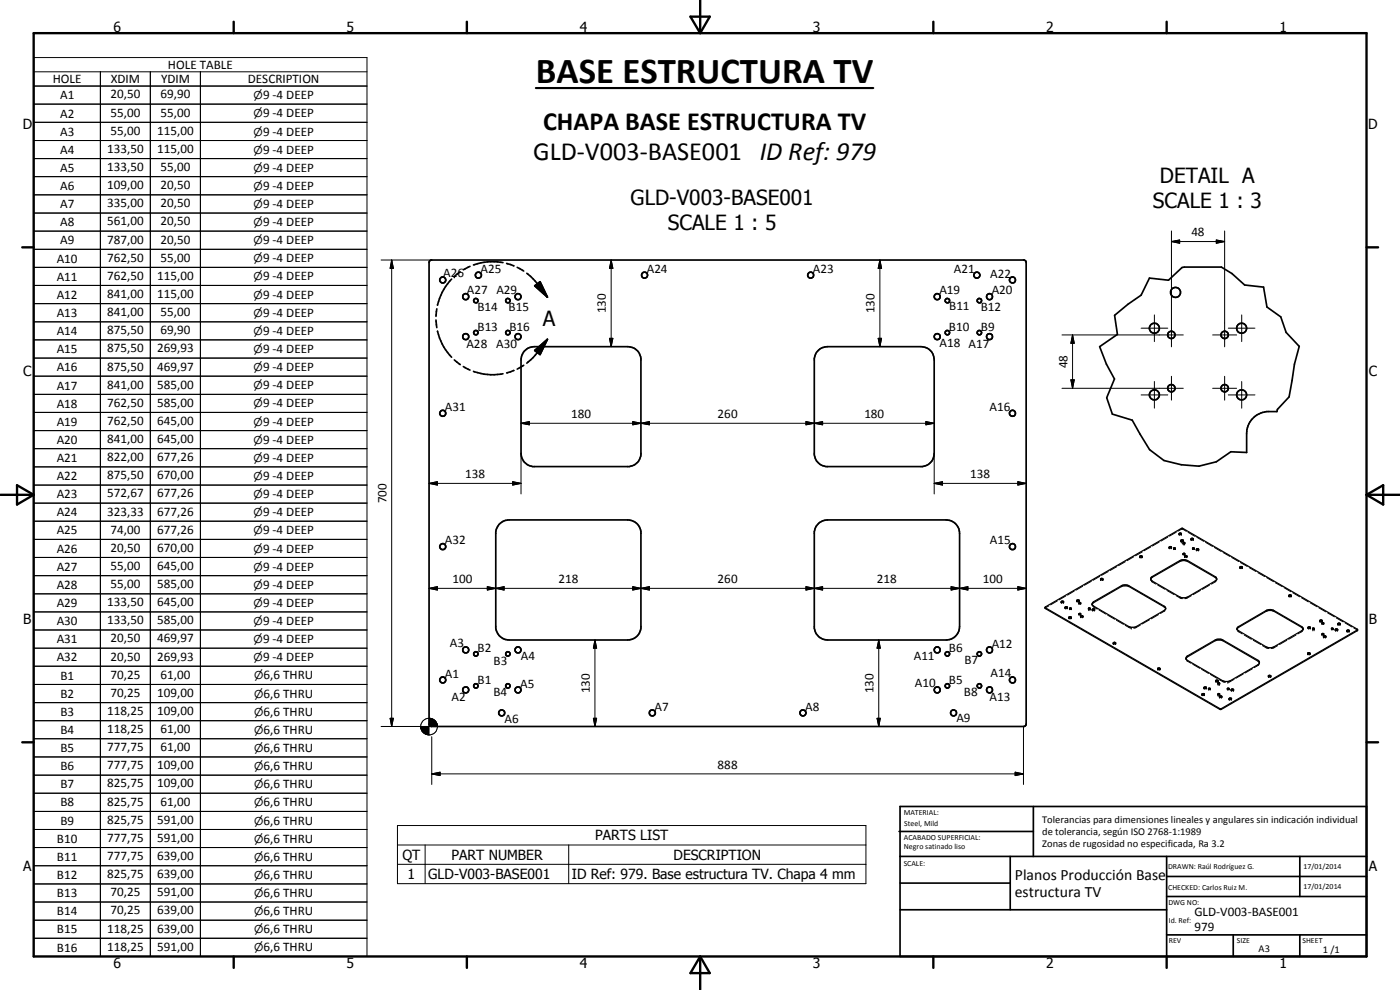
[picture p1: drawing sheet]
<svg xmlns="http://www.w3.org/2000/svg" width="420mm" height="297mm" viewBox="0 0 420 297" stroke-linecap="round" stroke-linejoin="round" font-family="sans-serif">
<g fill="none" stroke="#000" stroke-width=".51">
<path d="M129 78.2l.4-.2h178l.4 .2 .2 .6v138.4l-.2 .6-.4 .2h-178l-.4-.2-.2-.6v-138.4zM141 79.9l-1.9 1M150.9 78.8a17 17 0 0 0-8.8 .7M152 79l2.2 .8M154.2 79.8h.1M130.8 96l.3 2.3M131.1 92.7l-.3 2.2M131.3 99.4a16.6 16.6 0 0 0 4.2 7.8M135.5 83.7a16.6 16.6 0 0 0-4.2 7.9M138.1 81.6l-1.8 1.4M155.2 80.2l2 1.1M158.1 82l2.5 2.4 3.7 4.8"/>
<path d="M160.5 85.8l1.6-1.3 2.2 4.7zM345 83.4l5.7 .7 4-3.8 .7-.2h11.2l3.1 2 3.8 3.4 5.7 .6 1 6 4.2 3 1.6 4.6 3.9 4.2-1.4 5.4-1.6 9.8-3.5 3.8-.2 .6a9.6 9.6 0 0 0-5.9 1 6.6 6.6 0 0 0-3.2 5.7v5.6l-4.7-.2-4.4 3-5.2 1.3-5.3-.5-5.2-1.2-4.3-3.3-5.2-8.8-6-1.9-1.7-4.9 2.4-5.6-2.4-4.4-2.1-5.3 5.4-3.7-.9-5.7 4-3.3 4-2.7zM136.3 108l1.8 1.4M139.1 110l1.9 1M142.1 111.4a17 17 0 0 0 8.8 .7M154.2 111.2h.1M154.2 111.2l-2.2 .7M157.2 109.6l-2 1.1M157.4 105.3l1.1-.9 1.8-.4h28.1a4 4 0 0 1 4 3.5v29a4 4 0 0 1-3.5 3.5h-29a4 4 0 0 1-3.5-4v-28l.2-1.4zM160.5 105.2l3.8-3.4-2.2 4.6zM164.3 101.8a34.6 34.6 0 0 1-5.1 6.2l-1.1 1M245.4 105.3l1.1-.9 1.9-.4h28a4 4 0 0 1 4 4v28a3.9 3.9 0 0 1-3.6 4h-28.9a4.1 4.1 0 0 1-3.5-3.5v-29l.4-1.3z"/>
<path d="M149.8 157.4l1.5-1.1 1.5-.3h35.6a4 4 0 0 1 4 3.5v29a4 4 0 0 1-4 3.5h-35.6a4.1 4.1 0 0 1-4-3.5v-29l.2-.9zM245.7 157l1.3-.7 1.4-.3h35.6a4 4 0 0 1 4 4v28a4 4 0 0 1-4 4h-35.6a4 4 0 0 1-4-3.5v-29l.4-1.3zM269.8 249.5h40.3M270.1 242h140v45h-140zM270.1 257h140M303.2 257v16M310.1 242v15M350.1 257v30M390.1 257v12M270.1 265h33.1M270.1 273h80M350.1 269h60"/>
<path d="M350.1 263h60M350.1 280.5h60M370.1 280.5v6.5M390.1 280.5v6.5"/>
<circle cx="132.9" cy="84" r=".9"/>
<circle cx="139.8" cy="89" r=".91"/>
<circle cx="142.8" cy="90.2" r=".65"/>
<circle cx="142.8" cy="99.8" r=".65"/>
<circle cx="143.6" cy="82.6" r=".9"/>
<circle cx="152.4" cy="99.8" r=".67"/>
<circle cx="152.4" cy="90.2" r=".65"/>
<circle cx="155.5" cy="89" r=".91"/>
<circle cx="193.4" cy="82.6" r=".9"/>
<circle cx="243.3" cy="82.5" r=".89"/>
<circle cx="281.3" cy="89" r=".91"/>
<circle cx="284.3" cy="99.8" r=".65"/>
<circle cx="284.3" cy="90.2" r=".65"/>
<circle cx="293.2" cy="82.6" r=".9"/>
<circle cx="293.9" cy="99.8" r=".67"/>
<circle cx="293.9" cy="90.2" r=".67"/>
<circle cx="297" cy="89" r=".89"/>
<circle cx="303.9" cy="84" r=".9"/>
<circle cx="346.4" cy="98.5" r="1.51"/>
<circle cx="352.8" cy="87.7" r="1.51"/>
<circle cx="372.6" cy="98.5" r="1.49"/>
<circle cx="139.8" cy="101" r=".91"/>
<circle cx="155.5" cy="101" r=".89"/>
<circle cx="281.3" cy="101" r=".9"/>
<circle cx="297" cy="101" r=".9"/>
<circle cx="346.4" cy="118.5" r="1.51"/>
<circle cx="351.5" cy="116.5" r="1.11"/>
<circle cx="351.5" cy="100.5" r="1.09"/>
<circle cx="367.5" cy="116.5" r="1.11"/>
<circle cx="367.5" cy="100.5" r="1.09"/>
<circle cx="372.6" cy="118.5" r="1.51"/>
<circle cx="132.9" cy="124" r=".9"/>
<circle cx="303.9" cy="124" r=".91"/>
<circle cx="132.9" cy="164" r=".89"/>
<circle cx="303.9" cy="164" r=".91"/>
<circle cx="139.8" cy="195" r=".91"/>
<circle cx="142.8" cy="196.2" r=".65"/>
<circle cx="152.4" cy="196.2" r=".66"/>
<circle cx="155.5" cy="195" r=".91"/>
<circle cx="281.3" cy="195" r=".89"/>
<circle cx="284.3" cy="196.2" r=".67"/>
<circle cx="293.9" cy="196.2" r=".67"/>
<circle cx="297" cy="195" r=".89"/>
<circle cx="132.9" cy="204" r=".91"/>
<circle cx="139.8" cy="207" r=".91"/>
<circle cx="142.8" cy="205.8" r=".64"/>
<circle cx="150.6" cy="213.9" r=".91"/>
<circle cx="152.4" cy="205.8" r=".66"/>
<circle cx="155.5" cy="207" r=".9"/>
<circle cx="195.8" cy="213.9" r=".92"/>
<circle cx="241" cy="213.9" r=".91"/>
<circle cx="281.3" cy="207" r=".89"/>
<circle cx="284.3" cy="205.8" r=".66"/>
<circle cx="286.2" cy="213.9" r=".91"/>
<circle cx="293.9" cy="205.8" r=".65"/>
<circle cx="297" cy="207" r=".89"/>
<circle cx="303.9" cy="204" r=".91"/>
</g>
<g fill="none" stroke="#000" stroke-width=".35">
<path d="M330.3 173.7l.5-.2 .2 .3-.5 .1zM330.4 173.9h.5M342.1 167h.6M342.2 166.8l.6 .1-.5 .2-.3-.2zM345.3 173.8l.5-.6 8.3-4.7a2.48 2.48 0 0 1 2.3 0l8.2 4.7 .6 .6M345.3 173.7l.2-.5 .3-.2 8.3-4.8a2.51 2.51 0 0 1 2.3 0l8.5 4.9 .3 .6M345.3 173.7l.5 .6 8.3 4.8a2.84 2.84 0 0 0 2.3 0l8.5-4.9 .3-.5M350.9 164.3h.6M352.3 164.6h.3M352.8 164.5l-.4-.2-.1 .3M352.8 164.5l-.5 .1M352.8 164.5h.1"/>
<path d="M353.9 160.3h.6M353.9 160.3v-.2l.3-.2 .3 .1v.3M354.5 162.3h.5M354.5 162.3l-.1-.2 .4-.2 .3 .2-.1 .2M355 166.1h.6l-.4 .2zM355.2 163h.3M355.2 163l-.2-.2 .2-.1h.3v.3M355.2 166.2v.1M355.5 167h.6M355.6 167l-.1-.2 .2-.1h.4v.3M355.6 167h.5M357.5 161.6l.3-.1 .4 .2-.5 .2z"/>
<path d="M357.5 161.8h.6M358.4 164.5l-.4 .1M358.4 164.5h-.5l.3 .1M358.4 164.5h.1M359.1 164.7v.3M359.1 164.7h.6v.3M359.1 165h.6M359.1 164.7h.1M372.2 170.3l.1-.3 .5 .1-.1 .2M372.2 170.3h.5M372.2 170.3h.6M386.9 178.8h.6"/>
<path d="M313.6 182.2l52.7 30.4 41.1-23.7M313.6 182.2l40.9-23.7h.4l52.5 30.4M313.6 182.2l.2 .4 52.4 30.3h.4l40.8-23.7v-.3M318.5 180.5l.5-.2 .2 .3-.5 .2zM318.5 180.7h.6M319.6 182.2l.4-.2 .4 .3-.5 .1zM319.7 182.4h.6M320.7 185.2l.6-.2 .2 .3-.4 .2zM320.9 185.4h.6M321 182.5l.3-.1 .2 .2zM321.5 182.5h.1M323.2 180.1l.3-.1 .4 .2-.5 .2z"/>
<path d="M323.2 180.3h.6M323.8 180.9l.1-.1 .4 .1-.4 .1M323.8 180.9v.1M323.8 181h.1M323.9 184.3l-.1-.2 .4-.1 .1 .2-.1 .1M323.9 181l.2 .1M323.9 184.3h.3M324.3 184.8l.3-.1 .4 .2-.5 .2zM324.3 185h.6M326.7 182.4l.5 .2-.4 .1zM327.8 181.4l.3-.5 8.4-4.9 1.6-.2 .8 .2 10.4 6.1 .5 .5M327.9 183h.6"/>
<path d="M327.9 183l-.1-.2 .4-.2 .3 .2v.2M328.1 180.6l8.4-4.8a2.48 2.48 0 0 1 2.4 0l10.4 6a.7 .7 0 0 1 .5 .7 .7 .7 0 0 1-.5 .7l-8.2 4.8-1.6 .2-.8-.2-10.5-6.1-.4-.6zM334.1 192.8l.5-.1 .2 .2-.3 .3zM334.2 193h.6M355.9 197.6l.4-.5 8.3-4.8a2.51 2.51 0 0 1 2.4 0l10.7 6.2 .3 .4M356.1 197.1l8.5-5.1 1.7-.2 11.2 6.3a.72 .72 0 0 1 .5 .7 .72 .72 0 0 1-.5 .6l-8.2 4.8-1.6 .3-.8-.3-10.7-6.2-.3-.5zM371.3 188.8l.5-.6 8.2-4.8 .7-.2 1.6 .2 8.3 4.8 .5 .6M371.4 188.2l8.6-5a2.49 2.49 0 0 1 2.3 0l8.3 4.8 .5 .5-.2 .5-.3 .3-8.3 4.8a2.48 2.48 0 0 1-2.3 0l-8.5-5-.2-.4zM392.4 196l.4-.2 .4 .2-.2 .2zM392.5 196.1h.6M392.6 188.2l.3-.2 .4 .3-.5 .2zM392.6 188.4h.6"/>
<path d="M394.4 188.7h-.1M394.4 188.5h-.5l.4 .2M394.4 188.5l.1 .1M394.5 188.6l-.1 .1M396.1 186.1l.5-.1 .2 .3-.5 .1zM396.1 186.4h.6M396.7 186.9l.3-.1 .3 .2-.4 .1zM396.9 187.1h.3M396.9 190.4l-.2-.2 .2-.2 .3 .1-.1 .3M396.9 190.4h.2M396.9 190.3v.1M397 190.3l.2 .1"/>
<path d="M397.2 190.8l.3-.1 .4 .2-.5 .2zM397.2 191.1h.6M397.3 186.9v.1M399.9 188.7l.2-.2h-.5l.4 .2M400.8 189l-.1-.2 .2-.1h.5v.3M400.8 189h.6M400.9 189h.5M400.9 189h-.1M401.5 187.1l.5-.2 .2 .3-.5 .2zM401.6 187.3h.6M404.2 189.1l.5-.1 .2 .3-.3 .1zM404.3 189.4h.6"/>
<path d="M347.5 200.8l-.1-.3 .2-.1h.5v.4M347.5 200.8h.6M347.5 200.7h.6M360.8 208.2l.5-.1 .2 .3-.4 .1zM360.8 208.4h.6M361.4 206.4h.6M362 206.4a.34 .34 0 0 0-.3-.3 .34 .34 0 0 0-.4 .3h.1M362 206.4h.1M362.8 206.8h.3M362.8 206.8a.23 .23 0 0 1 .1-.4 .23 .23 0 0 1 .3 .2l-.2 .2M362.8 206.8h.2M364.9 204.3v.1"/>
<path d="M364.9 204.1h.6l.1 .2-.5 .2zM364.9 204.4h.6M365.5 204.9l.5 .1-.4 .1zM365.6 208.4h.3M365.6 205.1h.2M365.7 208.1l.3 .2h-.5zM366 209.1v-.2l.3-.2 .4 .2-.1 .2M366 209.1h.6M368.3 206.5l.6 .1-.4 .2zM368.5 206.8h.3M368.9 209.5l.5-.1 .2 .3-.5 .1zM368.9 209.8h.6"/>
<path d="M369.6 207.1h.6M369.6 207.1l-.1-.2 .2-.2 .4 .1v.3M369.6 207.1h.5M380.6 202.7l.6-.1 .2 .2-.5 .2zM380.7 202.9h.6"/>
<circle cx="351.2" cy="164.2" r=".34"/>
<circle cx="387.1" cy="178.7" r=".34"/>
</g>
<g fill="none" stroke="#000" stroke-width=".3">
<path d="M10.1 17.3h100v269.7h-100zM10.1 21.5h100M10.1 25.8h100M10.1 31.2h100M10.1 36.7h100M30.1 21.5v265.5M45.1 21.5v265.5M60.1 21.5v265.5M10.1 42.2h100M10.1 47.6h100M10.1 53h100M10.1 58.5h100"/>
<path d="M10.1 63.9h100M10.1 69.3h100M10.1 74.8h100M114.4 78h15.2M117.5 78l.6 2.5h-1zM117.5 78v140M183.4 78l.5 2.5h-1zM183.4 78v26M264.1 78l.5 2.5h-1zM264.1 78v26M351.6 72.5l2.4-.5v1zM351.6 69.3v34.8"/>
<path d="M351.6 72.5h15.9M365 72l2.5 .5-2.5 .5zM367.5 69.3v34.8M10.1 80.2h100M10.1 85.6h100M10.1 91.1h100M10.1 96.6h100M342.5 98.5h8M346.4 94.5v8M368.6 98.5h8M372.6 94.5v8M10.1 102h100"/>
<path d="M10.1 107.4h100M10.1 112.9h100M10.1 118.3h100M182.9 101.5h1l-.5 2.5zM263.6 101.5h1l-.5 2.5zM318.7 100.5h27.7M318.7 116.5h27.7M321.4 114h1l-.5 2.5zM321.9 100.5l.5 2.5h-1zM321.9 100.5v16M342.5 118.5h8M346.4 114.5v8"/>
<path d="M346.5 100.5h8.6M346.5 116.5h8.6M351.6 112.9v7.2M363.9 100.5h7.2M363.9 116.5h7.2M367.5 112.9v7.2M368.6 118.5h8M372.6 114.5v8M10.1 123.7h100M10.1 129.2h100M10.1 134.6h100M156.4 127l2.5-.5v1z"/>
<path d="M156.4 127h124M156.4 136v12.2M189.9 126.5l2.5 .5-2.5 .5zM192.4 127l2.5-.5v1zM241.9 126.5l2.5 .5-2.5 .5zM244.4 127l2.5-.5v1zM277.9 126.5l2.5 .5-2.5 .5zM280.4 136v12.2M10.1 140.1h100M10.1 145.5h100M10.1 151h100M10.1 156.4h100"/>
<path d="M128.8 145l2.5-.5v1zM128.8 145h27.6M153.9 144.5l2.5 .5-2.5 .5zM280.4 145l2.5-.5v1zM280.4 145h27.6M305.5 144.5l2.5 .5-2.5 .5zM353 159.7l-2 1.2M354.7 158.8l-1.2 .6M354.7 158.7v.1M354.9 158.7v.1M354.9 158.8l1.2 .6M356.6 159.7l2.1 1.3"/>
<path d="M10.1 161.8h100M10.1 167.3h100M10.1 172.7h100M10.1 178.2h100M128.8 176.5l2.5-.5v1zM128.8 176.5h179.2M146.3 176l2.5 .5-2.5 .5zM148.8 176.5l2.5-.5v1zM189.9 176l2.5 .5-2.5 .5zM192.4 176.5l2.5-.5v1zM241.9 176l2.5 .5-2.5 .5zM241.9 176v1l5-1v1z"/>
<path d="M244.4 176.5l2.5-.5v1zM285.4 176l2.6 .5-2.6 .5zM288 176.5l2.5-.5v1zM305.5 176l2.5 .5-2.5 .5zM319.9 178.8l-2.1 1.2M322.4 177.3l-2 1.3M324.9 175.9l-2 1.2M327.5 174.4l-2.1 1.2M330.1 172.9l-2.1 1.2M330.3 173.7v.1M330.4 173.9v.3M330.9 174.2h.1"/>
<path d="M330.9 173.9v.3M331 173.7v.1M332.6 171.5l-2 1.1M335.2 170l-2.1 1.2M337.7 168.5l-2 1.2M340.3 167l-2.1 1.2M342 166.9v.1M342.1 167l.1 .4M342.2 167.4h.1M342.6 167.4h.1M342.7 167v.4M342.8 166.9v.1"/>
<path d="M342.8 165.6l-2 1.2M345.3 173.7v.4M345.3 164.1l-2 1.2M345.6 174.4v.1M345.6 174.5l1.3 .8M347.5 175.6l2.2 1.2M347.9 162.6l-2 1.2M350.2 177.2l2.2 1.2M350.5 161.2l-2.1 1.1M350.8 164.2v.1M350.9 164.3l.1 .3M351 164.6h.1"/>
<path d="M351.5 164.3l-.1 .3M351.6 164.2v.1M352.2 164.5v.1M352.2 164.7l.1 .2M352.3 164.6l-.1 .2M352.6 164.6l.2 .2M352.8 164.7l-.1 .2M352.8 164.5v.1M353 178.7l1.8 .9M353.9 160.1v.1M353.9 160.3l.1 .3M354.4 162.2h.1"/>
<path d="M354.5 162.3v.3M354.5 160.3l-.1 .3M354.5 162.6h.1M354.6 160.1v.1M354.8 179.6h.1M355 162.9v.1M355 163.1l.1 .1M355 166.2h.1M355 162.3v.3M355.1 163.2h.1M355.1 162.2h.1M355.2 163l-.2 .1"/>
<path d="M355.2 166.3l-.1 .2M355.5 163v.2M355.5 166.3h.1M355.5 163.2h.1M355.5 166.9v.1M355.5 167l.1 .3M355.5 166.3l.1 .1M355.6 162.9v.1M355.6 163.1v.1M355.6 166.2h.1M355.6 166.3v.1M355.6 166.4l-.1 .1"/>
<path d="M356.1 167v.3M356.2 166.9v.1M357.4 161.7v.1M357.5 161.8l.1 .3M357.5 178.7l-1.9 .9M357.9 164.7l.1 .2M357.9 164.5v.1M358 164.6l-.1 .2M358 162.1h.1M358.1 161.8l-.1 .3M358.2 161.7v.1M358.3 164.9h.1"/>
<path d="M358.3 164.6l.1 .2M358.4 164.7l-.1 .2M358.4 164.5v.1M359 165.1l.1 .2M359 164.8v.1M359 165v.1M359.1 165l-.1 .1M359.1 165h.1M359.1 165.3h.1M359.2 161.2l2.1 1.2M359.7 165l-.1 .3M359.7 164.8v.1"/>
<path d="M360.2 177.2l-2.2 1.2M361.8 162.7l2.1 1.3M363 175.6l-2.2 1.2M364.4 164.3l2.1 1.2M364.9 174.4l-1.4 .9M365.2 173.7l-.1 .4M367.1 165.8l2 1.2M369.6 167.3l2.2 1.2M372.1 170.5l.2 .1M372.1 170.2v.1M372.1 170.3v.1M372.2 170.3l-.1 .2"/>
<path d="M372.3 168.8l2 1.2M372.8 170.3l.1 .2M372.9 170.5l-.2 .1M372.9 170.2v.1M372.9 170.3v.1M374.9 170.3l2.1 1.2M377.5 171.8l2.1 1.2M380.1 173.3l2.1 1.2M382.7 174.8l2.1 1.2M385.3 176.3l2.1 1.2M386.8 178.7h.1M386.9 178.8v.3"/>
<path d="M386.9 179.1h.1M387.5 178.8l-.1 .3M387.6 178.7h.1M388 177.8l2 1.3M390.6 179.4l2.1 1.2M10.1 189h100M10.1 194.5h100M10.1 183.6h100M10.1 199.9h100M178.6 192l.5 2.5h-1zM178.6 192v26M263.7 192l.5 2.5h-1z"/>
<path d="M263.7 192v26M314.8 181.8l-1.2 .7M317.3 180.3l-2 1.2M318.5 180.6h.1M318.5 180.7l.1 .3M319.1 180.7l.1 .1M319.2 180.8l-.1 .2M319.2 180.6h.1M319.2 180.7v.1M319.6 182.2v.1M319.7 182.4l.1 .3M320.2 182.7h.1"/>
<path d="M320.3 182.4l-.1 .3M320.4 182.2v.1M320.7 185.2v.1M320.7 185.4v.1M320.9 185.4l-.2 .1 .3 .2M321 182.5v.1M321.1 182.7v.2M321.3 185.7h.1M321.4 182.7h.1M321.5 182.7v.1M321.5 182.7l-.1 .2M321.5 182.5v.1"/>
<path d="M321.5 185.2v.1M321.5 185.5l-.1 .2M323.2 180.2v.1M323.2 180.3l.1 .3M323.8 180.9v.1M323.8 184.1v.2M323.8 184.4l.1 .2M323.8 180.3v.3M323.9 181.3h.1M323.9 184.4h-.1M323.9 181v.3M323.9 184.3v.1"/>
<path d="M323.9 180.2v.1M324.2 181l.1 .3M324.2 184.3l.1 .1M324.3 181.3h.1M324.3 184.9l.1 .4M324.3 180.9v.1M324.3 184.1v.2M324.3 184.4v.2M324.4 185.3h.1M324.9 185l.1 .2M325 185.2l-.2 .1M325 184.9v.1"/>
<path d="M325 185.1v.1M326.6 182.5v.1M326.6 182.7l.1 .2M326.7 182.9h.1M326.8 182.7l-.2 .1M327.1 182.7l.1 .1M327.1 182.9h.1M327.2 182.7l-.1 .2M327.2 182.5v.1M327.7 181.5l.1 .2M327.7 181.2v.1M327.7 181.4v.1"/>
<path d="M327.8 182.9h.1M327.8 181.4l-.1 .1M327.9 183v.3M328 181.9l1.3 .9M328.4 183.3h.1M328.5 183v.1M328.5 183.1l-.1 .2M328.5 182.9h.1M329.8 183l2.1 1.3M332.4 184.6l2.1 1.2M334.1 192.9l.2 .5M334.2 193l-.1 .1"/>
<path d="M334.7 193.3v.1M334.8 193v.2M334.8 193.2l-.1 .1M334.8 192.9v.3M335.1 186.1l2.1 1.2M337.7 187.6l1.8 .9M339.5 188.5h.1M340.3 188.5h.1M342.2 187.6l-1.9 .9M345 186l-2.3 1.2M347.7 184.4l-2.2 1.3M349.6 183.3l-1.3 .8"/>
<path d="M349.8 182.5v.5M355.9 197.6l.1 .3M355.9 197.5h.1M356.1 198.2l1.4 .8M358 199.3l2.1 1.2M371.3 188.6v.5M371.5 189.4l1.3 .8M373.4 190.5l2.2 1.3M376.1 192.1l2.3 1.3M377.8 199.5l-1.4 .8M378 198.8v.4M378.9 193.7l1.9 .9"/>
<path d="M383.4 193.7l-1.8 .9M386.2 192.1l-2.2 1.3M388.9 190.5l-2.2 1.3M390.9 189.4l-1.4 .8M391.1 188.6v.5M392.4 196.3l.2 .2M392.4 196v.1M392.4 196.2v.1M392.5 196.1l-.1 .2M392.5 188.6l.2 .1M392.5 188.3h.1M392.5 188.5h.1"/>
<path d="M392.6 188.4l-.1 .2M392.7 188.7h.1M393.1 196.1l.1 .2M393.2 196.3l-.2 .2M393.2 196v.1M393.2 196.2v.1M393.2 188.7h-.1M393.2 188.4v.3M393.2 180.9l2.1 1.2M393.3 188.3h.1M393.9 188.6v.1M393.9 188.8l.1 .2"/>
<path d="M394 189h.1M394 188.7l-.1 .1M394.3 188.7l.1 .3M394.4 189h.1M394.5 188.6v.1M395.8 182.4l2.1 1.2M396.1 186.2v.1M396.1 186.4v.1M396.1 186.4l.2 .3M396.7 186.6v.1M396.7 186.9v.1M396.7 187.1l.1 .2"/>
<path d="M396.7 190.2v.1M396.7 190.4l.1 .2M396.7 186.4h.1M396.8 187.1l-.1 .1M396.8 190.4h.1M396.8 190.4l-.1 .1M396.8 186.4l-.1 .2M396.8 186.2v.1M396.9 187.1h-.1M397.2 187.1l.1 .1M397.2 190.4l.1 .1M397.2 190.9v.1"/>
<path d="M397.2 191.1v.1M397.2 191.1l.1 .3M397.3 187.1l-.1 .2M397.3 186.9v.1M397.3 190.2v.1M397.3 190.4l-.1 .2M397.8 191.1v.3M397.9 190.9v.1M398.4 183.9l2.1 1.2M399.6 188.6v.1M399.6 188.8l.1 .2M399.6 188.8h.1"/>
<path d="M399.7 188.7l-.1 .1M400 188.7v.3M400.1 188.6v.1M400.1 188.8h.1M400.7 188.9v.1M400.8 189l.1 .4M401.1 185.4l2 1.2M401.4 189l.1 .2-.2 .2M401.5 187.5l.1 .1M401.5 187.2h.1M401.5 187.3v.1M401.5 188.9v.1"/>
<path d="M401.5 189.1h.1M401.6 187.3l-.1 .2M401.6 187.6h.1M402.1 187.6h.1M402.2 187.3l-.1 .3M402.2 187.2h.1M403.7 186.9l2.1 1.2M404.2 189.5l.2 .2M404.2 189.2v.1M404.2 189.4v.1M404.3 189.4l-.1 .1M404.9 189.4h.1"/>
<path d="M404.9 189.4l-.1 .3M404.9 189.2v.1M406.3 188.4l1.1 .7M10.1 205.4h100M10.1 210.8h100M10.1 216.2h100M114.4 218h12M117.1 215.5h1l-.6 2.5zM126.3 218l.1 .7zM126.3 218l.2 1zM126.3 218l.3 1.4zM126.3 218l.6 1.6z"/>
<path d="M126.3 218l.9 1.9zM126.3 218l1.1 2.1zM126.3 218l1.4 2.3-.3-.2zM126.3 218l1.8 2.4-.4-.1zM126.3 218l2.1 2.5-.3-.1zM126.3 218l2.5 2.5h-.4zM126.3 218h2.5v2.5zM128.8 215.5h.3l2.2 2.5zM128.8 215.5l2.5 2.5h-2.5zM129.1 215.5l.4 .1 1.8 2.4zM129.5 215.6l.3 .1 1.5 2.3zM129.8 215.7l.3 .2 1.2 2.1z"/>
<path d="M130.1 215.9l.3 .2 .9 1.9zM130.4 216.1l.9 1.9zM130.7 216.4l.6 1.6zM130.9 216.7l.4 1.3zM131.1 217l.2 1zM131.2 217.3l.1 .7zM178.1 215.5h1l-.5 2.5zM263.2 215.5h1l-.5 2.5zM307.2 218v17.4M347.4 200.6v.1M347.4 200.8l.2 .2M347.5 200.7l-.1 .1"/>
<path d="M348.1 200.7v.1M348.1 200.8l-.1 .2M348.1 200.6v.1M360.6 200.8l2.1 1.3M360.7 208.3v.1M360.8 208.4l.1 .3M361.3 206.6l.2 .2M361.3 206.3v.1M361.3 206.5h.1M361.3 208.7h.1M361.4 208.4l-.1 .3M361.4 206.4l-.1 .2"/>
<path d="M361.5 208.3v.1M362 206.4l.1 .2M362.1 206.6l-.2 .2M362.1 206.3v.1M362.1 206.5h.1M362.7 206.6v.1M362.7 206.8v.2M362.7 207h.1M362.8 206.8l-.1 .1M363.1 206.8l.1 .1M363.1 207h.1M363.2 206.8v.2"/>
<path d="M363.2 206.6v.1M363.3 202.4l2 1.2M364.9 204.3h.1M364.9 204.4l.1 .3M365.5 205v.1M365.5 205.1l.1 .3M365.5 208.2v.1M365.5 208.4v.1M365.5 208.5l.1 .1M365.5 204.4l-.1 .3M365.6 208.6h.1M365.6 205.4h.1"/>
<path d="M365.6 204.3h.1M365.6 208.4l-.1 .1M365.6 205.1l-.1 .1M365.8 203.9l1.9 .8M365.9 208.4l.1 .1M365.9 205.1l.1 .1M366 208.6h.1M366 205.4h.1M366 209h.1M366 208.5v.1M366 205v.1M366 205.1v.3"/>
<path d="M366 208.2v.1M366 208.4v.1M366 209.1v.3M366 209.4h.1M366.6 209.1l-.1 .3M366.7 209h.1M368.3 206.6v.1M368.3 206.8l.1 .2M368.4 207h.1M368.5 206.8l-.2 .1M368.5 204.7h.1M368.8 207h.1"/>
<path d="M368.8 206.8l.1 .1M368.8 209.9l.2 .2M368.8 209.6v.1M368.8 209.8v.1M368.9 206.8l-.1 .2M368.9 206.6v.1M368.9 209.8l-.1 .1M369 210.1h.1M369.4 210.1h.1M369.5 206.9v.1M369.5 207.1l.1 .3M369.5 209.8h.1"/>
<path d="M369.6 207.1h-.1M369.6 209.8l-.1 .3M369.6 209.6v.1M370.2 207.1h.1M370.2 207.1l-.1 .3M370.2 206.9v.1M370.4 203.8l-1.9 .9M373.1 202.2l-2.2 1.3M375.9 200.7l-2.2 1.2M380.6 202.8v.1M380.6 203l.2 .3M380.7 202.9l-.1 .1"/>
<path d="M381.3 202.9l.1 .2M381.4 203.1l-.2 .2M381.4 202.8v.1M381.4 203v.1M10.1 221.7h100M10.1 227.1h100M10.1 232.6h100M10.1 238h100M129.6 232.2l2.5-.5v1zM129.6 232.2h177.6M129.6 221v14.4M304.7 231.7l2.5 .5-2.5 .5z"/>
<path d="M10.1 243.5h100M10.1 248.9h100M10.1 254.3h100M10.1 259.8h100M119.3 247.7h140.6v17.4h-140.6zM119.3 253.5h140.6M119.3 259.3h140.6M127.6 253.5v11.6M170.7 253.5v11.6M10.1 265.2h100M10.1 270.6h100M10.1 276.1h100"/>
<path d="M10.1 281.5h100"/>
<circle cx="128.8" cy="218" r="2.51"/>
</g>
<g fill="none" stroke="#000" stroke-width=".71">
<path d="M10.1 9.9h400v277.1h-400zM70.1 6.5v3.4M140.1 6.5v3.4M207.2 5h5.8l-2.9 4.9zM210.1 0v9.9M280.1 6.5v3.4M350.1 6.5v3.4M6.7 74.2h3.4M410.1 74.2h3.5M.1 148.5h10M5.1 145.6l5 2.9-5 2.9zM410.1 148.5h10"/>
<path d="M410.1 148.5l5-2.9v5.8zM6.7 222.7h3.4M410.1 222.7h3.5M70.1 287v3.4M140.1 287v3.4M210.1 287v10M210.1 287l2.9 5h-5.8zM280.1 287v3.4M350.1 287v3.4"/>
</g>
<g fill="#000">
<path d="M351.6 72.5l2.4-.5v1zM365 72l2.5 .5-2.5 .5zM117.5 78l.6 2.5h-1zM160.5 85.8l1.6-1.3 2.2 4.7zM183.4 78l.5 2.5h-1zM264.1 78l.5 2.5h-1zM160.5 105.2l3.8-3.4-2.2 4.6zM182.9 101.5h1l-.5 2.5zM263.6 101.5h1l-.5 2.5zM321.4 114h1l-.5 2.5zM321.9 100.5l.5 2.5h-1zM156.4 127l2.5-.5v1z"/>
<path d="M189.9 126.5l2.5 .5-2.5 .5zM192.4 127l2.5-.5v1zM241.9 126.5l2.5 .5-2.5 .5zM244.4 127l2.5-.5v1zM277.9 126.5l2.5 .5-2.5 .5zM128.8 145l2.5-.5v1zM153.9 144.5l2.5 .5-2.5 .5zM280.4 145l2.5-.5v1zM305.5 144.5l2.5 .5-2.5 .5zM128.8 176.5l2.5-.5v1zM146.3 176l2.5 .5-2.5 .5zM148.8 176.5l2.5-.5v1z"/>
<path d="M189.9 176l2.5 .5-2.5 .5zM192.4 176.5l2.5-.5v1zM241.9 176l2.5 .5-2.5 .5zM244.4 176.5l2.5-.5v1zM285.4 176l2.6 .5-2.6 .5zM288 176.5l2.5-.5v1zM305.5 176l2.5 .5-2.5 .5zM178.6 192l.5 2.5h-1zM263.7 192l.5 2.5h-1zM117.1 215.5h1l-.6 2.5zM126.3 218l.1 .7zM126.3 218l.2 1z"/>
<path d="M126.3 218l.3 1.4zM126.3 218l.6 1.6zM126.3 218l.9 1.9zM126.3 218l1.1 2.1zM126.3 218l1.4 2.3-.3-.2zM126.3 218l1.8 2.4-.4-.1zM126.3 218l2.1 2.5-.3-.1zM126.3 218l2.5 2.5h-.4zM128.8 215.5l2.5 2.5h-2.5zM131.2 217.3l.1 .7zM131.1 217l.2 1zM130.9 216.7l.4 1.3z"/>
<path d="M130.7 216.4l.6 1.6zM130.4 216.1l.9 1.9zM130.1 215.9l.3 .2 .9 1.9zM129.8 215.7l.3 .2 1.2 2.1zM129.5 215.6l.3 .1 1.5 2.3zM129.1 215.5l.4 .1 1.8 2.4zM128.8 215.5h.3l2.2 2.5zM178.1 215.5h1l-.5 2.5zM263.2 215.5h1l-.5 2.5zM126.3 218h2.5v2.5zM129.6 232.2l2.5-.5v1zM304.7 231.7l2.5 .5-2.5 .5z"/>
</g>
<circle cx="136.3" cy="83" r=".25" fill="#000"/>
<path d="M160.8 26.4h101.3" fill="none" stroke="#000" stroke-width=".63"/>
<text font-size="11" x="160.9" y="24.8">BASE ESTRUCTURA TV</text>
<g font-size="7.9">
<text x="163" y="39.1">CHAPA BASE ESTRUCTURA TV</text>
<text x="160" y="48.1">GLD-V003-BASE001 ID Ref: 979</text>
</g>
<g font-size="6.3">
<text x="348.1" y="55">DETAIL A</text>
<text x="189.3" y="61.4">GLD-V003-BASE001</text>
<text x="346" y="62.5">SCALE 1 : 3</text>
<text x="200.4" y="68.9">SCALE 1 : 5</text>
<text x="162.9" y="97.8">A</text>
</g>
<g font-size="4.7">
<text x="304.6" y="263.9">Planos Producción Base</text>
<text x="304.6" y="269.3">estructura TV</text>
</g>
<g font-size="4.2">
<text x="34" y="9.6">6</text>
<text x="104" y="9.6">5</text>
<text x="174" y="9.6">4</text>
<text x="244" y="9.6">3</text>
<text x="314" y="9.6">2</text>
<text x="384" y="9.6">1</text>
<text x="6.8" y="38.7">D</text>
<text x="410.6" y="38.7">D</text>
<text x="7" y="112.9">C</text>
<text x="410.8" y="112.9">C</text>
<text x="7" y="187.1">B</text>
<text x="410.8" y="187.1">B</text>
<text x="120.8" y="258">QT</text>
<text x="135.5" y="258">PART NUMBER</text>
<text x="178.6" y="252.2">PARTS LIST</text>
<text x="202.2" y="258">DESCRIPTION</text>
<text x="7" y="261.4">A</text>
<text x="122.3" y="263.8">1</text>
<text x="128.5" y="263.8">GLD-V003-BASE001</text>
<text x="171.6" y="263.8">ID Ref: 979. Base estructura TV. Chapa 4 mm</text>
<text x="410.8" y="261.4">A</text>
<text x="34" y="290.4">6</text>
<text x="104" y="290.4">5</text>
<text x="174" y="290.4">4</text>
<text x="244" y="290.4">3</text>
<text x="314" y="290.4">2</text>
<text x="384" y="290.4">1</text>
</g>
<g font-size="3.9">
<text x="50.4" y="20.7">HOLE TABLE</text>
<text x="15.8" y="24.9">HOLE</text>
<text x="18" y="29.8">A1</text>
<text x="33.2" y="29.5">20,50</text>
<text x="33.3" y="24.9">XDIM</text>
<text x="48.2" y="29.5">69,90</text>
<text x="48.3" y="24.9">YDIM</text>
<text x="74.4" y="24.9">DESCRIPTION</text>
<text x="78.9" y="29.8">9 -4 DEEP</text>
<text x="18" y="35.3">A2</text>
<text x="33.2" y="35">55,00</text>
<text x="48.2" y="35">55,00</text>
<text x="78.9" y="35.2">9 -4 DEEP</text>
<text x="18" y="40.7">A3</text>
<text x="33.2" y="40.4">55,00</text>
<text x="47.2" y="40.4">115,00</text>
<text x="78.9" y="40.7">9 -4 DEEP</text>
<text x="18" y="46.1">A4</text>
<text x="32.2" y="45.9">133,50</text>
<text x="47.2" y="45.9">115,00</text>
<text x="78.9" y="46.1">9 -4 DEEP</text>
<text x="18" y="51.6">A5</text>
<text x="32.2" y="51.3">133,50</text>
<text x="48.2" y="51.3">55,00</text>
<text x="78.9" y="51.5">9 -4 DEEP</text>
<text x="18" y="57">A6</text>
<text x="32.2" y="56.8">109,00</text>
<text x="48.2" y="56.8">20,50</text>
<text x="78.9" y="57">9 -4 DEEP</text>
<text x="18" y="62.4">A7</text>
<text x="32.2" y="62.2">335,00</text>
<text x="48.2" y="62.2">20,50</text>
<text x="78.9" y="62.4">9 -4 DEEP</text>
<text x="18" y="67.9">A8</text>
<text x="32.2" y="67.6">561,00</text>
<text x="48.2" y="67.6">20,50</text>
<text x="78.9" y="67.9">9 -4 DEEP</text>
<text x="357.5" y="71">48</text>
<text x="18" y="73.3">A9</text>
<text x="32.2" y="73.1">787,00</text>
<text x="48.2" y="73.1">20,50</text>
<text x="78.9" y="73.3">9 -4 DEEP</text>
<text x="17" y="78.8">A10</text>
<text x="32.2" y="78.5">762,50</text>
<text x="32.2" y="84">762,50</text>
<text x="47.2" y="84">115,00</text>
<text x="48.2" y="78.5">55,00</text>
<text x="78.9" y="78.7">9 -4 DEEP</text>
<text x="133" y="83.1">A26</text>
<text x="144.2" y="81.9">A25</text>
<text x="194.1" y="82">A24</text>
<text x="244" y="81.9">A23</text>
<text x="286.2" y="82">A21</text>
<text x="297.1" y="83.3">A22</text>
<text x="17" y="84.2">A11</text>
<text x="17" y="89.7">A12</text>
<text x="32.2" y="89.4">841,00</text>
<text x="47.2" y="89.4">115,00</text>
<text x="78.9" y="84.2">9 -4 DEEP</text>
<text x="78.9" y="89.6">9 -4 DEEP</text>
<text x="140.1" y="88.2">A27 A29</text>
<text x="281.9" y="88.3">A19</text>
<text x="297.6" y="88.3">A20</text>
<text x="17" y="95.1">A13</text>
<text x="32.2" y="94.8">841,00</text>
<text x="48.2" y="94.8">55,00</text>
<text x="78.9" y="95.1">9 -4 DEEP</text>
<text x="143.3" y="93.3">B14</text>
<text x="152.6" y="93.4">B15</text>
<text x="181.9" y="94" transform="rotate(-90 181.9 94)">130</text>
<text x="262.5" y="94" transform="rotate(-90 262.5 94)">130</text>
<text x="284.8" y="93.1">B11</text>
<text x="294.3" y="93.3">B12</text>
<text x="17" y="100.5">A14</text>
<text x="32.2" y="100.3">875,50</text>
<text x="48.2" y="100.3">69,90</text>
<text x="78.9" y="100.5">9 -4 DEEP</text>
<text x="143.3" y="99.4">B13</text>
<text x="152.9" y="99.4">B16</text>
<text x="284.8" y="99.4">B10</text>
<text x="294.4" y="99.4">B9</text>
<text x="17" y="106">A15</text>
<text x="32.2" y="105.7">875,50</text>
<text x="47.2" y="105.7">269,93</text>
<text x="78.9" y="106">9 -4 DEEP</text>
<text x="140" y="104.4">A28 A30</text>
<text x="282" y="104.1">A18 A17</text>
<text x="17" y="111.4">A16</text>
<text x="32.2" y="111.2">875,50</text>
<text x="47.2" y="111.2">469,97</text>
<text x="78.9" y="111.4">9 -4 DEEP</text>
<text x="320.3" y="110.5" transform="rotate(-90 320.3 110.5)">48</text>
<text x="17" y="116.9">A17</text>
<text x="32.2" y="116.6">841,00</text>
<text x="47.2" y="116.6">585,00</text>
<text x="78.9" y="116.8">9 -4 DEEP</text>
<text x="17" y="122.3">A18</text>
<text x="32.2" y="122">762,50</text>
<text x="47.2" y="122">585,00</text>
<text x="78.9" y="122.3">9 -4 DEEP</text>
<text x="133.6" y="123.4">A31</text>
<text x="171.4" y="125.5">180</text>
<text x="215.4" y="125.5">260</text>
<text x="259.4" y="125.5">180</text>
<text x="297" y="123.4">A16</text>
<text x="17" y="127.8">A19</text>
<text x="32.2" y="127.5">762,50</text>
<text x="47.2" y="127.5">645,00</text>
<text x="78.9" y="127.7">9 -4 DEEP</text>
<text x="17" y="133.2">A20</text>
<text x="32.2" y="132.9">841,00</text>
<text x="47.2" y="132.9">645,00</text>
<text x="78.9" y="133.1">9 -4 DEEP</text>
<text x="17" y="138.6">A21</text>
<text x="32.2" y="138.3">822,00</text>
<text x="32.2" y="143.8">875,50</text>
<text x="47.2" y="138.3">677,26</text>
<text x="47.2" y="143.8">670,00</text>
<text x="78.9" y="138.6">9 -4 DEEP</text>
<text x="139.6" y="143.5">138</text>
<text x="291.2" y="143.5">138</text>
<text x="17" y="144.1">A22</text>
<text x="17" y="149.5">A23</text>
<text x="32.2" y="149.2">572,67</text>
<text x="47.2" y="149.2">677,26</text>
<text x="78.9" y="144">9 -4 DEEP</text>
<text x="78.9" y="149.4">9 -4 DEEP</text>
<text x="17" y="154.9">A24</text>
<text x="32.2" y="154.7">323,33</text>
<text x="47.2" y="154.7">677,26</text>
<text x="78.9" y="154.9">9 -4 DEEP</text>
<text x="116" y="151" transform="rotate(-90 116 151)">700</text>
<text x="17" y="160.4">A25</text>
<text x="33.2" y="160.1">74,00</text>
<text x="47.2" y="160.1">677,26</text>
<text x="78.9" y="160.3">9 -4 DEEP</text>
<text x="17" y="165.8">A26</text>
<text x="33.2" y="165.5">20,50</text>
<text x="47.2" y="165.5">670,00</text>
<text x="78.9" y="165.8">9 -4 DEEP</text>
<text x="133.6" y="163.4">A32</text>
<text x="297.1" y="163.2">A15</text>
<text x="17" y="171.2">A27</text>
<text x="33.2" y="171">55,00</text>
<text x="47.2" y="171">645,00</text>
<text x="78.9" y="171.2">9 -4 DEEP</text>
<text x="17" y="176.7">A28</text>
<text x="33.2" y="176.4">55,00</text>
<text x="47.2" y="176.4">585,00</text>
<text x="78.9" y="176.7">9 -4 DEEP</text>
<text x="135.8" y="175">100</text>
<text x="167.6" y="175">218</text>
<text x="215.4" y="175">260</text>
<text x="263.2" y="175">218</text>
<text x="295" y="175">100</text>
<text x="17" y="182.1">A29</text>
<text x="32.2" y="181.9">133,50</text>
<text x="47.2" y="181.9">645,00</text>
<text x="78.9" y="182.1">9 -4 DEEP</text>
<text x="17" y="187.6">A30</text>
<text x="32.2" y="187.3">133,50</text>
<text x="47.2" y="187.3">585,00</text>
<text x="78.9" y="187.5">9 -4 DEEP</text>
<text x="17" y="193">A31</text>
<text x="33.2" y="192.7">20,50</text>
<text x="47.2" y="192.7">469,97</text>
<text x="78.9" y="193">9 -4 DEEP</text>
<text x="135" y="194.2">A3</text>
<text x="143.3" y="195.7">B2</text>
<text x="156.3" y="197.9">A4</text>
<text x="274.2" y="198">A11</text>
<text x="284.8" y="195.7">B6</text>
<text x="297.6" y="194.4">A12</text>
<text x="17" y="198.5">A32</text>
<text x="18.1" y="203.9">B1</text>
<text x="33.2" y="198.2">20,50</text>
<text x="33.2" y="203.6">70,25</text>
<text x="47.2" y="198.2">269,93</text>
<text x="48.2" y="203.6">61,00</text>
<text x="78.9" y="198.4">9 -4 DEEP</text>
<text x="79.1" y="203.8">6,6 THRU</text>
<text x="133.5" y="203.4">A1</text>
<text x="148.2" y="199.4">B3</text>
<text x="289.4" y="199.3">B7</text>
<text x="297.3" y="203.2">A14</text>
<text x="18.1" y="209.3">B2</text>
<text x="33.2" y="209.1">70,25</text>
<text x="47.2" y="209.1">109,00</text>
<text x="79.1" y="209.3">6,6 THRU</text>
<text x="143.3" y="205.4">B1</text>
<text x="148.1" y="209">B4</text>
<text x="156.2" y="206.3">A5</text>
<text x="177" y="208" transform="rotate(-90 177 208)">130</text>
<text x="262.2" y="208" transform="rotate(-90 262.2 208)">130</text>
<text x="274.5" y="206.2">A10</text>
<text x="284.8" y="205.3">B5</text>
<text x="289.3" y="208.7">B8</text>
<text x="18.1" y="214.8">B3</text>
<text x="32.2" y="214.5">118,25</text>
<text x="47.2" y="214.5">109,00</text>
<text x="79.1" y="214.8">6,6 THRU</text>
<text x="135.5" y="210.4">A2</text>
<text x="196.5" y="213.3">A7</text>
<text x="241.6" y="213.2">A8</text>
<text x="297" y="210.4">A13</text>
<text x="18.1" y="220.2">B4</text>
<text x="32.2" y="220">118,25</text>
<text x="48.2" y="220">61,00</text>
<text x="79.1" y="220.2">6,6 THRU</text>
<text x="151.4" y="216.8">A6</text>
<text x="287" y="216.7">A9</text>
<text x="18.1" y="225.6">B5</text>
<text x="32.2" y="225.4">777,75</text>
<text x="48.2" y="225.4">61,00</text>
<text x="79.1" y="225.6">6,6 THRU</text>
<text x="18.1" y="231.1">B6</text>
<text x="32.2" y="230.8">777,75</text>
<text x="47.2" y="230.8">109,00</text>
<text x="79.1" y="231.1">6,6 THRU</text>
<text x="215.4" y="230.7">888</text>
<text x="18.1" y="236.5">B7</text>
<text x="32.2" y="236.3">825,75</text>
<text x="47.2" y="236.3">109,00</text>
<text x="79.1" y="236.5">6,6 THRU</text>
<text x="18.1" y="242">B8</text>
<text x="32.2" y="241.7">825,75</text>
<text x="48.2" y="241.7">61,00</text>
<text x="79.1" y="241.9">6,6 THRU</text>
<text x="18.1" y="247.4">B9</text>
<text x="32.2" y="247.1">825,75</text>
<text x="47.2" y="247.1">591,00</text>
<text x="79.1" y="247.4">6,6 THRU</text>
<text x="17.1" y="252.9">B10</text>
<text x="32.2" y="252.6">777,75</text>
<text x="47.2" y="252.6">591,00</text>
<text x="79.1" y="252.8">6,6 THRU</text>
<text x="17.1" y="258.3">B11</text>
<text x="17.1" y="263.8">B12</text>
<text x="32.2" y="258">777,75</text>
<text x="32.2" y="263.5">825,75</text>
<text x="47.2" y="258.1">639,00</text>
<text x="47.2" y="263.5">639,00</text>
<text x="79.1" y="258.2">6,6 THRU</text>
<text x="79.1" y="263.7">6,6 THRU</text>
<text x="17.1" y="269.2">B13</text>
<text x="33.2" y="268.9">70,25</text>
<text x="47.2" y="268.9">591,00</text>
<text x="79.1" y="269.2">6,6 THRU</text>
<text x="17.1" y="274.6">B14</text>
<text x="33.2" y="274.4">70,25</text>
<text x="47.2" y="274.4">639,00</text>
<text x="79.1" y="274.6">6,6 THRU</text>
<text x="358.5" y="275">GLD-V003-BASE001</text>
<text x="17.1" y="280">B15</text>
<text x="32.2" y="279.8">118,25</text>
<text x="47.2" y="279.8">639,00</text>
<text x="79.1" y="280">6,6 THRU</text>
<text x="358.5" y="279.4">979</text>
<text x="17.1" y="285.5">B16</text>
<text x="32.2" y="285.2">118,25</text>
<text x="47.2" y="285.2">591,00</text>
<text x="79.1" y="285.5">6,6 THRU</text>
</g>
<g font-size="3.3">
<text x="76.1" y="29.8">n</text>
<text x="76.1" y="35.2">n</text>
<text x="76.1" y="40.7">n</text>
<text x="76.1" y="46.1">n</text>
<text x="76.1" y="51.5">n</text>
<text x="76.1" y="57">n</text>
<text x="76.1" y="62.4">n</text>
<text x="76.1" y="67.9">n</text>
<text x="76.1" y="73.3">n</text>
<text x="76.1" y="78.7">n</text>
<text x="76.1" y="84.2">n</text>
<text x="76.1" y="89.6">n</text>
<text x="76.1" y="95.1">n</text>
<text x="76.1" y="100.5">n</text>
<text x="76.1" y="106">n</text>
<text x="76.1" y="111.4">n</text>
<text x="76.1" y="116.8">n</text>
<text x="76.1" y="122.3">n</text>
<text x="76.1" y="127.7">n</text>
<text x="76.1" y="133.1">n</text>
<text x="76.1" y="138.6">n</text>
<text x="76.1" y="144">n</text>
<text x="76.1" y="149.4">n</text>
<text x="76.1" y="154.9">n</text>
<text x="76.1" y="160.3">n</text>
<text x="76.1" y="165.8">n</text>
<text x="76.1" y="171.2">n</text>
<text x="76.1" y="176.7">n</text>
<text x="76.1" y="182.1">n</text>
<text x="76.1" y="187.5">n</text>
<text x="76.1" y="193">n</text>
<text x="76.1" y="198.4">n</text>
<text x="76.3" y="203.8">n</text>
<text x="76.3" y="209.3">n</text>
<text x="76.3" y="214.8">n</text>
<text x="76.3" y="220.2">n</text>
<text x="76.3" y="225.6">n</text>
<text x="76.3" y="231.1">n</text>
<text x="76.3" y="236.5">n</text>
<text x="76.3" y="241.9">n</text>
<text x="76.3" y="247.4">n</text>
<text x="76.3" y="252.8">n</text>
<text x="76.3" y="258.2">n</text>
<text x="76.3" y="263.7">n</text>
<text x="76.3" y="269.2">n</text>
<text x="76.3" y="274.6">n</text>
<text x="76.3" y="280">n</text>
<text x="76.3" y="285.5">n</text>
</g>
<g font-size="3.1">
<text x="312.7" y="246.8">Tolerancias para dimensiones lineales y angulares sin indicación individual</text>
<text x="312.7" y="250.4">de tolerancia, según ISO 2768-1:1989</text>
<text x="312.7" y="254">Zonas de rugosidad no especificada, Ra 3.2</text>
<text x="377.7" y="285.6">A3</text>
<text x="397" y="285.9">1 /1</text>
</g>
<g font-size="2.4">
<text x="271.2" y="244.4">MATERIAL:</text>
<text x="271.3" y="252">ACABADO SUPERFICIAL:</text>
<text x="271.4" y="247.9">Steel, Mild</text>
<text x="271.3" y="254.6">Negro satinado liso</text>
<text x="271.2" y="259.7">SCALE:</text>
<text x="350.6" y="260.8">DRAWN: Raúl Rodríguez G.</text>
<text x="391.2" y="260.6">17/01/2014</text>
<text x="350.6" y="267">CHECKED: Carlos Ruiz M.</text>
<text x="391.2" y="266.7">17/01/2014</text>
<text x="350.6" y="271.4">DWG NO:</text>
<text x="350.8" y="276.9">Id. Ref:</text>
<text x="350.8" y="282.8">REV</text>
<text x="371.2" y="282.9">SIZE</text>
<text x="390.9" y="282.9">SHEET</text>
</g>
</svg>
